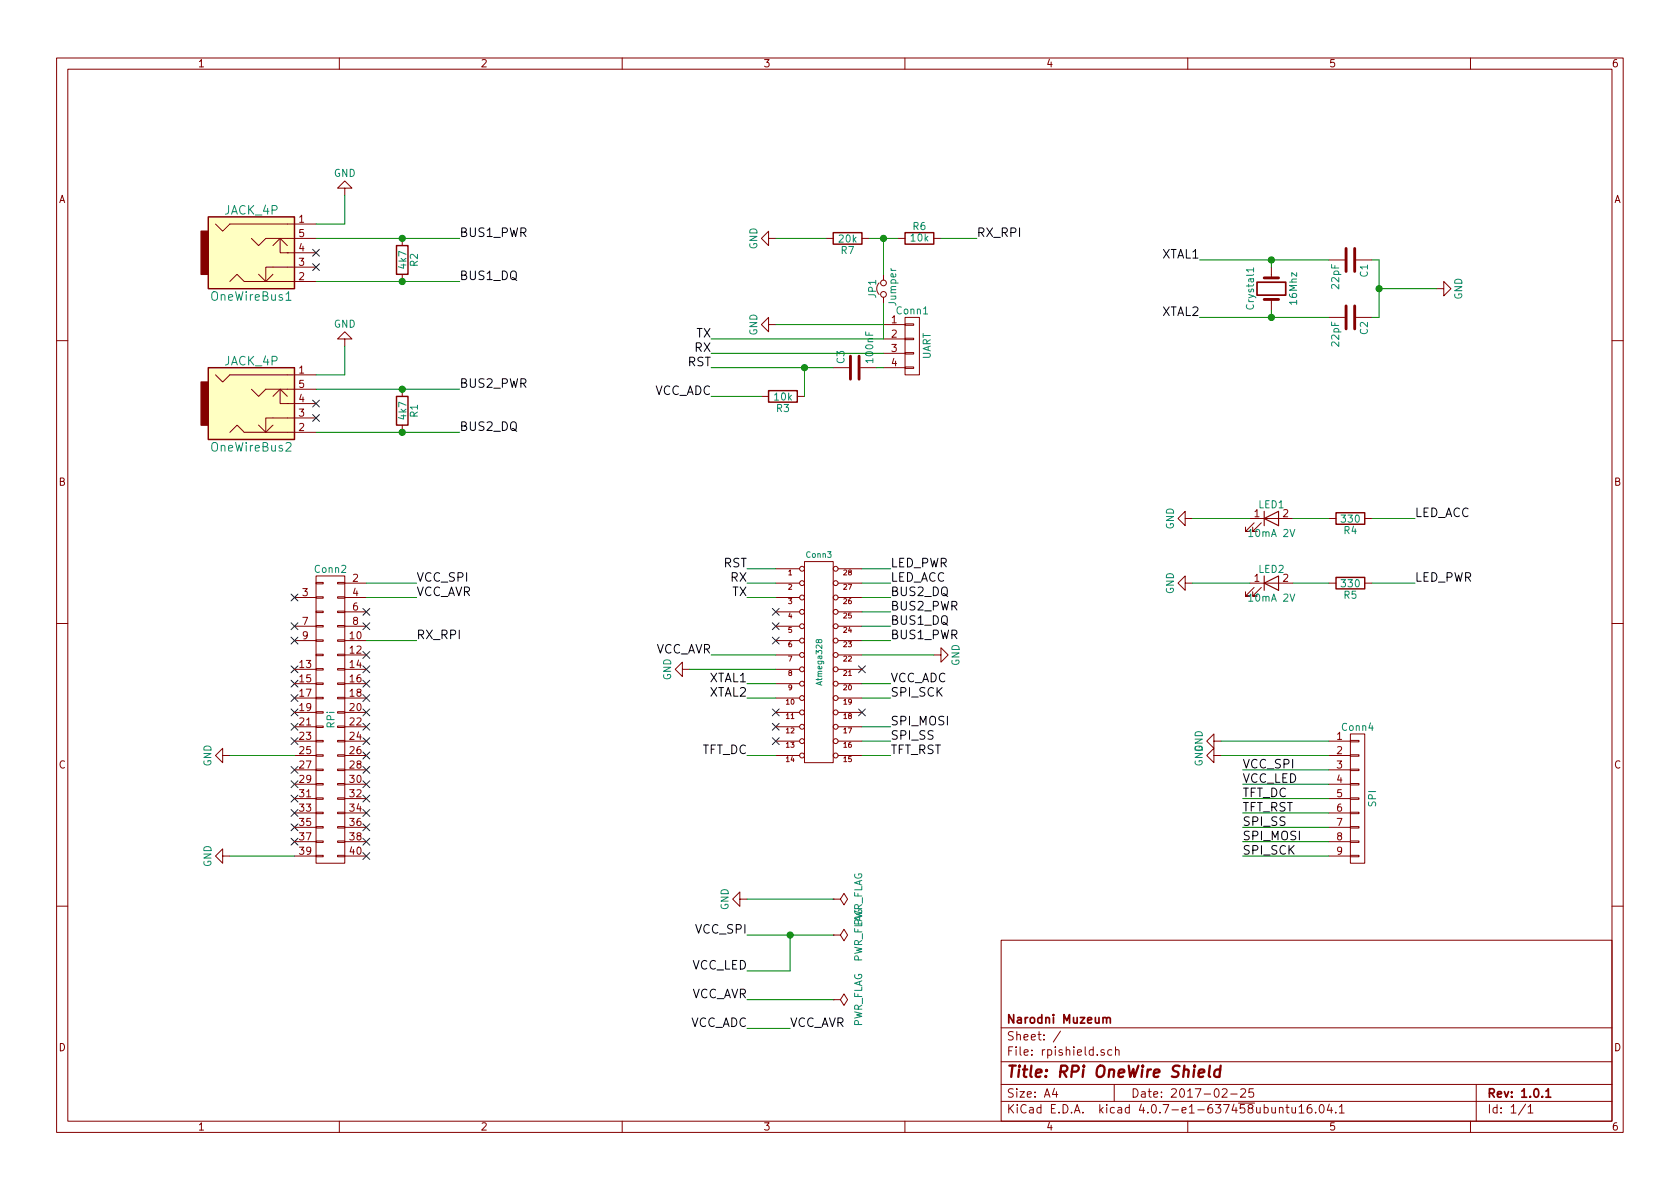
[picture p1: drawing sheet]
<svg xmlns="http://www.w3.org/2000/svg" width="297mm" height="210mm" viewBox="0 0 297 210" stroke-linecap="round" stroke-linejoin="round" font-family="sans-serif">
<g fill="none" stroke="#840000" stroke-width=".18">
<path d="M10 10.3h277v189.9h-277zM12 12.2h273v186.1h-273zM60 10.3v1.9M110 10.3v1.9M160 10.3v1.9M210 10.3v1.9M260 10.3v1.9M38.1 39.6l1.3 1.3 1.2-1.3h15.3M61 33.3h1.2l-1.2-1.3-1.3 1.3h1.3v1.2M40.6 49.8l1.3-1.3 1.3 1.3h12.7M44.4 42.2l1.3 1.2 1.3-1.2h8.9M45.7 48.5l1.3 1.3 1.3-1.3"/>
<path d="M48.3 43.4l1.2-1.2 1.3 1.2M49.5 42.2v2.5h1.3M50.8 44.7h.1M50.8 44.7h5.1M55.9 47.2h-8.9v2.6M61 59.9h1.2l-1.2-1.2-1.3 1.2h1.3v1.3M71.1 42.2v1.2M71.1 48.5v1.3M135.9 42.2v-1.3l-1.3 1.3 1.3 1.2v-1.2h1.3M135.9 57.4v-1.3l-1.3 1.3 1.3 1.3v-1.3h1.3M146 42.2h1.3M152.4 42.2h1.3"/>
<path d="M156.2 57.4h3.8M156.2 59.9h3.8M156.2 48.5v1M156.2 52.6v1M158.7 42.2h1.3M160 59.8h1.5v.3h-1.5zM160 57.3h1.5v.2h-1.5zM160 56.1h2.6v10.2h-2.6zM165.1 42.2h1.3M224.8 47.2v1.9M224.8 53v1.9M234.9 56.1h2.8"/>
<path d="M234.9 46h2.8M239.8 56.1h2.8M239.8 46h2.8M254 51h1.3v-1.2l1.2 1.2-1.2 1.3v-1.3M10 60.2h2M38.1 66.3l1.3 1.3 1.2-1.3h15.3M40.6 76.4l1.3-1.2 1.3 1.2h12.7M44.4 68.8l1.3 1.3 1.3-1.3h8.9M45.7 75.2l1.3 1.2 1.3-1.2M48.3 70.1l1.2-1.3 1.3 1.3M49.5 68.8v2.6h1.3M50.8 71.4h.1"/>
<path d="M50.8 71.4h5.1M55.9 73.9h-8.9v2.5M71.1 68.8v1.3M71.1 75.2v1.2M134.6 70.1h1.3M141 70.1h1.2M147.3 65h2.8M152.1 65h2.8M156.2 65h3.8M156.2 62.5h3.8M160 64.9h1.5v.2h-1.5zM160 62.4h1.5v.2h-1.5z"/>
<path d="M285 60.2h2M142.2 99.3h5.1v35.6h-5.1zM209.5 91.7v-1.3l-1.2 1.3 1.2 1.3v-1.3h1.3M221 91.7h7.6M221.7 92.5l-1.5 1.5h.8h-.8v-.8M223 92.5l-1.5 1.5h.7h-.7v-.8M234.9 91.7h1.3M241.3 91.7h1.3M10 110.3h2M52.1 105.7h3.8M52.1 110.7h3.8M52.1 113.3h3.8"/>
<path d="M52.1 118.4h3.8M55.9 118.2h1.2v.3h-1.2zM55.9 115.7h1.2v.2h-1.2zM55.9 113.2h1.2v.2h-1.2zM55.9 110.6h1.2v.3h-1.2zM55.9 108.1h1.2v.2h-1.2zM55.9 105.5h1.2v.3h-1.2zM55.9 103h1.2v.2h-1.2zM55.9 101.8h5.1v50.8h-5.1zM59.7 118.2h1.3v.3h-1.3zM59.7 115.7h1.3v.2h-1.3zM59.7 113.2h1.3v.2h-1.3z"/>
<path d="M59.7 110.6h1.3v.3h-1.3zM59.7 108.1h1.3v.2h-1.3zM59.7 105.5h1.3v.3h-1.3zM59.7 103h1.3v.2h-1.3zM61 103.1h3.8M61 105.7h3.8M61 108.2h3.8M61 110.7h3.8M61 113.3h3.8M61 115.8h3.8M61 118.4h3.8M120.6 118.4v-1.3l-1.2 1.3 1.2 1.2v-1.2h1.3"/>
<path d="M137.2 103.1h4.2M137.2 100.6h4.2M137.2 105.7h4.2M137.2 108.2h4.2M137.2 110.7h4.2M137.2 113.3h4.2M137.2 115.8h4.2M137.2 118.4h4.2M148.2 103.1h4.2M148.2 100.6h4.2M148.2 105.7h4.2M148.2 108.2h4.2"/>
<path d="M148.2 110.7h4.2M148.2 113.3h4.2M148.2 115.8h4.2M148.2 118.4h4.2M165.1 115.8h1.3v-1.3l1.2 1.3-1.2 1.3v-1.3M209.5 103.1v-1.3l-1.2 1.3 1.2 1.3v-1.3h1.3M221 103.1h7.6M221.7 103.9l-1.5 1.5h.8h-.8v-.8M223 103.9l-1.5 1.5h.7h-.7v-.8M234.9 103.1h1.3M241.3 103.1h1.3M285 110.3h2"/>
<path d="M39.4 133.6v-1.3l-1.3 1.3 1.3 1.3v-1.3h1.2M52.1 120.9h3.8M52.1 123.4h3.8M52.1 126h3.8M52.1 128.5h3.8M52.1 131.1h3.8M52.1 133.6h3.8M52.1 138.7h3.8M52.1 136.1h3.8M55.9 138.6h1.2v.2h-1.2zM55.9 136h1.2v.3h-1.2zM55.9 133.5h1.2v.2h-1.2z"/>
<path d="M55.9 130.9h1.2v.3h-1.2zM55.9 128.4h1.2v.2h-1.2zM55.9 125.9h1.2v.2h-1.2zM55.9 123.3h1.2v.3h-1.2zM55.9 120.8h1.2v.2h-1.2zM59.7 138.6h1.3v.2h-1.3zM59.7 136h1.3v.3h-1.3zM59.7 133.5h1.3v.2h-1.3zM59.7 130.9h1.3v.3h-1.3zM59.7 128.4h1.3v.2h-1.3zM59.7 125.9h1.3v.2h-1.3zM59.7 123.3h1.3v.3h-1.3z"/>
<path d="M59.7 120.8h1.3v.2h-1.3zM61 120.9h3.8M61 123.4h3.8M61 126h3.8M61 128.5h3.8M61 131.1h3.8M61 133.6h3.8M61 138.7h3.8M61 136.1h3.8M137.2 120.9h4.2M137.2 123.4h4.2M137.2 126h4.2"/>
<path d="M137.2 128.5h4.2M137.2 131.1h4.2M137.2 133.6h4.2M148.2 120.9h4.2M148.2 123.4h4.2M148.2 126h4.2M148.2 128.5h4.2M148.2 131.1h4.2M148.2 133.6h4.2M214.6 131.1v-1.3l-1.2 1.3 1.2 1.2v-1.2h1.3M214.6 133.6v-1.3l-1.2 1.3 1.2 1.3v-1.3h1.3M234.9 131.1h3.9"/>
<path d="M234.9 133.6h3.9M234.9 138.7h3.9M234.9 136.1h3.9M238.8 138.6h1.5v.2h-1.5zM238.8 136h1.5v.3h-1.5zM238.8 133.5h1.5v.2h-1.5zM238.8 130.9h1.5v.3h-1.5zM238.8 129.8h2.5v22.8h-2.5zM39.4 151.4v-1.3l-1.3 1.3 1.3 1.2v-1.2h1.2M52.1 151.4h3.8M52.1 141.2h3.8M52.1 143.8h3.8"/>
<path d="M52.1 146.3h3.8M52.1 148.8h3.8M55.9 151.3h1.2v.2h-1.2zM55.9 148.7h1.2v.3h-1.2zM55.9 146.2h1.2v.2h-1.2zM55.9 143.6h1.2v.3h-1.2zM55.9 141.1h1.2v.2h-1.2zM59.7 151.3h1.3v.2h-1.3zM59.7 148.7h1.3v.3h-1.3zM59.7 146.2h1.3v.2h-1.3zM59.7 143.6h1.3v.3h-1.3zM59.7 141.1h1.3v.2h-1.3z"/>
<path d="M61 151.4h3.8M61 141.2h3.8M61 143.8h3.8M61 146.3h3.8M61 148.8h3.8M130.8 159v-1.3l-1.3 1.3 1.3 1.3v-1.3h1.3M147.3 159h.1M147.3 159h1.3l.6-1 .7 1-.7 1-.6-1M234.9 151.4h3.9M234.9 141.2h3.9M234.9 143.8h3.9M234.9 146.3h3.9"/>
<path d="M234.9 148.8h3.9M238.8 151.3h1.5v.2h-1.5zM238.8 148.7h1.5v.3h-1.5zM238.8 146.2h1.5v.2h-1.5zM238.8 143.6h1.5v.3h-1.5zM238.8 141.1h1.5v.2h-1.5zM10 160.2h2M147.3 176.8h.1M147.3 176.8h1.3l.6-1 .7 1-.7 1-.6-1M147.3 165.3h.1M147.3 165.3h1.3l.6-1 .7 1-.7 1.1-.6-1.1M177 166.3h108v32h-108z"/>
<path d="M285 160.2h2M60 198.3v1.9M110 198.3v1.9M160 198.3v1.9M177 194.8h108M177 191.8h108M177 187.8h108M177 181.8h108M186.4 192.5l-.3 1h.9M186.8 193v1M187.5 182.3l-1.3 2M195.2 185.7a.37 .37 0 0 0-.6 .1l.1 .2 .5 .2 .1 .1-.2 .3-.5-.1"/>
<path d="M196.6 185.7l-.5-.1-.2 .3v.6l.2 .1 .5-.1M197 191.8v3M197.2 185.7l.2-.1 .4 .1 .1 .9M197.2 185.1v1.5M210 198.3v1.9M216.1 192.7l.2-.2h.4l.3 .5-1 1h1M217.6 193.5h1.1M219.4 192.7l.2-.2h.4l.2 .5-.9 1h.9M221.6 192.5h-.7l-.1 .7 .2-.1 .5 .1 .2 .2-.1 .5-.2 .1-.6-.1M226.2 196l.2-.2 .4 .1v.9M226.2 195.8v1M227.4 195.8h.5"/>
<path d="M227.6 195.3v1.3l.3 .2M228.4 195.8l.1 .9 .4 .1 .2-.1M229.1 195.8v1M229.7 195.8l.4-.5v1.5M229.7 196.8h.9M231.8 195.3a.59 .59 0 0 0-.7 .7l.1 .7 .2 .1 .5-.1 .1-.5-.2-.2-.4-.1-.3 .3M232.6 196.7v.1M233.4 195.5l.2-.2a.81 .81 0 0 1 .6 .6 .81 .81 0 0 1-.3 .8l-.1 .1a.79 .79 0 0 1-.4-1.3zM235 195.2l-.3 1.1h.9M235.4 195.8v1M236.2 196.7v.1M236.8 195.8l.4-.5v1.5"/>
<path d="M236.8 196.8h.9M260 198.3v1.9M261 191.8v6.5M269.7 195.2l-1.2 2M270.2 195.8l.4-.5v1.5M270.2 196.8h.8"/>
<circle cx="156.2" cy="52.1" r=".51"/>
<circle cx="156.2" cy="50" r=".51"/>
<circle cx="141.8" cy="110.7" r=".43"/>
<circle cx="141.8" cy="105.7" r=".43"/>
<circle cx="141.8" cy="108.2" r=".43"/>
<circle cx="141.8" cy="113.3" r=".43"/>
<circle cx="141.8" cy="118.4" r=".43"/>
<circle cx="141.8" cy="100.6" r=".43"/>
<circle cx="141.8" cy="115.8" r=".43"/>
<circle cx="141.8" cy="103.1" r=".43"/>
<circle cx="147.8" cy="113.3" r=".43"/>
<circle cx="147.8" cy="115.8" r=".43"/>
<circle cx="147.8" cy="110.7" r=".43"/>
<circle cx="147.8" cy="100.6" r=".43"/>
<circle cx="147.8" cy="118.4" r=".43"/>
<circle cx="147.8" cy="103.1" r=".43"/>
<circle cx="147.8" cy="108.2" r=".43"/>
<circle cx="147.8" cy="105.7" r=".43"/>
<circle cx="141.8" cy="133.6" r=".43"/>
<circle cx="141.8" cy="123.4" r=".43"/>
<circle cx="141.8" cy="131.1" r=".43"/>
<circle cx="141.8" cy="120.9" r=".43"/>
<circle cx="141.8" cy="126" r=".43"/>
<circle cx="141.8" cy="128.5" r=".43"/>
<circle cx="147.8" cy="120.9" r=".43"/>
<circle cx="147.8" cy="126" r=".43"/>
<circle cx="147.8" cy="131.1" r=".43"/>
<circle cx="147.8" cy="128.5" r=".43"/>
<circle cx="147.8" cy="123.4" r=".43"/>
<circle cx="147.8" cy="133.6" r=".43"/>
</g>
<path d="M222.2 49.9h5.1v2.3h-5.1zM195 180.1l.2-.2 .4 .1 .1 .9M195.7 180.1a.36 .36 0 0 1 .3-.2 .36 .36 0 0 1 .3 .2v.8M273.3 193l.5-.5v1.5M273.3 194h.9" fill="none" stroke="#840000" stroke-width=".3"/>
<path d="M211.9 189.8l1-.2v-.4l-.6-.1-.3 .3v.9l.1 .1 .6-.1M213.9 188.4l-.2 1.8 .3 .2M215.7 189.2a.7 .7 0 0 0-1 .3v.8l.3 .1 .6-.1M215.8 188.4l-.2 2" fill="none" stroke="#840000" stroke-width=".41"/>
<path d="M36.8 38.3h15.3v12.7h-15.3zM70.1 43.4h2v5.1h-2zM147.3 41.1h5.1v2.1h-5.1zM160 41.1h5.1v2.1h-5.1zM36.8 65h15.3v12.7h-15.3zM70.1 70.1h2v5.1h-2zM135.9 69.1h5.1v2h-5.1zM236.2 90.7h5.1v2h-5.1zM236.2 102.1h5.1v2h-5.1z" fill="none" stroke="#840000" stroke-width=".25"/>
<path d="M223.5 53h2.6M223.5 49.1h2.6M238 43.9v4.1M238 54.1v4.1M239.5 43.9v4.1M239.5 54.1v4.1M150.4 63v4.1M151.9 63v4.1" fill="none" stroke="#840000" stroke-width=".51"/>
<g fill="none" stroke="#008484" stroke-width=".18">
<path d="M50.6 52l.4-.4v1.5M50.6 53.1h.9M221.6 47.7h-1.2l.3 .4M221.6 47.4v.7M50.6 78.4l.2-.1h.4l.2 .1 .1 .3-.1 .2-.9 .9h1M228.1 93.6l.4 1.3 .4-1.3M144.7 113.3l.2-.2h.3l.1 .2v.3l-.4 .1-.1-.1-.2-.5-.3 .1v.4l.3 .1 .1-.2M228.1 105l.4 1.3 .4-1.3M151.1 167.5l1.3 .3-.9 .2 .9 .3-1.3 .3M151.1 164.2v.6h1.3M151.7 164.4v.4M151.8 169.7l-.1-.6h-.5l-.1 .6h1.3"/>
<path d="M151.8 167l-.1-.6h-.5l-.1 .6h1.3M152.4 166.3l-.6 .4M152.5 165.1v1"/>
</g>
<path d="M223.5 91.7l2.6-1.3v2.6zM223.5 90.4v2.6M223.5 103.1l2.6-1.3v2.6zM223.5 101.8v2.6" fill="none" stroke="#840000" stroke-width=".2"/>
<g fill="none" stroke="#000084" stroke-width=".18">
<path d="M55.3 46.6l1.2 1.2M55.3 44.1l1.2 1.2M56.5 46.6l-1.2 1.2M56.5 44.1l-1.2 1.2M55.3 73.3l1.2 1.2M55.3 70.8l1.2 1.2M56.5 73.3l-1.2 1.2M56.5 70.8l-1.2 1.2M51.5 117.7l1.2 1.3M51.5 105l1.2 1.3M51.5 112.7l1.2 1.2M51.5 110.1l1.2 1.2"/>
<path d="M52.7 117.7l-1.2 1.3M52.7 110.1l-1.2 1.2M52.7 112.7l-1.2 1.2M52.7 105l-1.2 1.3M64.2 117.7l1.2 1.3M64.2 115.2l1.2 1.2M64.2 107.6l1.2 1.2M64.2 110.1l1.2 1.2M65.4 107.6l-1.2 1.2M65.4 110.1l-1.2 1.2M65.4 115.2l-1.2 1.2M65.4 117.7l-1.2 1.3"/>
<path d="M136.6 107.6l1.2 1.2M136.6 110.1l1.2 1.2M136.6 112.7l1.2 1.2M137.8 107.6l-1.2 1.2M137.8 110.1l-1.2 1.2M137.8 112.7l-1.2 1.2M151.8 117.7l1.2 1.3M153 117.7l-1.2 1.3M51.5 120.3l1.2 1.2M51.5 122.8l1.2 1.2M51.5 125.4l1.2 1.2M51.5 127.9l1.2 1.2"/>
<path d="M51.5 130.4l1.2 1.3M51.5 135.5l1.2 1.2M51.5 138.1l1.2 1.2M52.7 120.3l-1.2 1.2M52.7 122.8l-1.2 1.2M52.7 125.4l-1.2 1.2M52.7 127.9l-1.2 1.2M52.7 130.4l-1.2 1.3M52.7 135.5l-1.2 1.2M52.7 138.1l-1.2 1.2M64.2 133l1.2 1.2M64.2 135.5l1.2 1.2"/>
<path d="M64.2 138.1l1.2 1.2M64.2 130.4l1.2 1.3M64.2 127.9l1.2 1.2M64.2 122.8l1.2 1.2M64.2 120.3l1.2 1.2M64.2 125.4l1.2 1.2M65.4 122.8l-1.2 1.2M65.4 125.4l-1.2 1.2M65.4 127.9l-1.2 1.2M65.4 133l-1.2 1.2M65.4 135.5l-1.2 1.2M65.4 138.1l-1.2 1.2"/>
<path d="M65.4 130.4l-1.2 1.3M65.4 120.3l-1.2 1.2M136.6 125.4l1.2 1.2M136.6 127.9l1.2 1.2M136.6 130.4l1.2 1.3M137.8 125.4l-1.2 1.2M137.8 127.9l-1.2 1.2M137.8 130.4l-1.2 1.3M151.8 125.4l1.2 1.2M153 125.4l-1.2 1.2M51.5 140.6l1.2 1.2M51.5 145.7l1.2 1.2"/>
<path d="M51.5 148.2l1.2 1.2M51.5 143.1l1.2 1.3M52.7 140.6l-1.2 1.2M52.7 145.7l-1.2 1.2M52.7 148.2l-1.2 1.2M52.7 143.1l-1.2 1.3M64.2 143.1l1.2 1.3M64.2 150.8l1.2 1.2M64.2 148.2l1.2 1.2M64.2 145.7l1.2 1.2M64.2 140.6l1.2 1.2M65.4 150.8l-1.2 1.2"/>
<path d="M65.4 148.2l-1.2 1.2M65.4 145.7l-1.2 1.2M65.4 140.6l-1.2 1.2M65.4 143.1l-1.2 1.3"/>
</g>
<g fill="#ffffc2" stroke="#ffffc2" stroke-width=".18">
<path d="M36.8 38.3h15.3v12.7h-15.3z"/>
<path d="M36.8 65h15.3v12.7h-15.3z"/>
</g>
<g fill="#840000" stroke="#840000" stroke-width=".25">
<path d="M35.6 40.9h1.2v7.6h-1.2z"/>
<path d="M35.6 67.6h1.2v7.6h-1.2z"/>
</g>
<g fill="none" stroke="#008400" stroke-width=".18">
<path d="M61 34.5v5.1h-5.1M55.9 49.8h25.4M55.9 42.2h25.4M137.2 57.4h19M137.2 42.2h8.8M153.7 42.2h5M156.2 53.6v6.3h-30.5M156.2 42.2v6.3M166.4 42.2h6.3M212.1 46h22.8M212.1 56.1h22.8M224.8 46v1.2"/>
<path d="M224.8 54.9v1.2M242.6 46h1.2v10.1h-1.2M243.8 51h10.2M55.9 76.4h25.4M55.9 68.8h25.4M61 61.2v5.1h-5.1M125.7 62.5h30.5M125.7 65h21.6M125.7 70.1h8.9M142.2 65v5.1M154.9 65h1.3M210.8 91.7h10.2"/>
<path d="M228.6 91.7h6.3M242.6 91.7h7.6M64.8 113.3h8.9M64.8 105.7h8.9M64.8 103.1h8.9M121.9 118.4h15.3M125.7 115.8h11.5M132.1 105.7h5.1M132.1 103.1h5.1M132.1 100.6h5.1M152.4 113.3h5.1M152.4 105.7h5.1"/>
<path d="M152.4 110.7h5.1M152.4 108.2h5.1M152.4 103.1h5.1M152.4 100.6h5.1M152.4 115.8h12.7M210.8 103.1h10.2M228.6 103.1h6.3M242.6 103.1h7.6M40.6 133.6h11.5M132.1 123.4h5.1M132.1 120.9h5.1M132.1 133.6h5.1"/>
<path d="M152.4 123.4h5.1M152.4 131.1h5.1M152.4 120.9h5.1M152.4 133.6h5.1M152.4 128.5h5.1M215.9 131.1h19M215.9 133.6h19M219.7 138.7h15.2M219.7 136.1h15.2M40.6 151.4h11.5M132.1 159h15.2M219.7 151.4h15.2"/>
<path d="M219.7 148.8h15.2M219.7 146.3h15.2M219.7 143.8h15.2M219.7 141.2h15.2M132.1 165.3h15.2M132.1 176.8h15.2M139.7 165.3v6.4h-7.6M132.1 181.9h7.6"/>
</g>
<g fill="#008400" stroke="#008400" stroke-width=".25">
<circle cx="142.2" cy="65" r=".51"/>
<circle cx="71.1" cy="76.4" r=".51"/>
<circle cx="71.1" cy="68.8" r=".51"/>
<circle cx="71.1" cy="49.8" r=".51"/>
<circle cx="71.1" cy="42.2" r=".51"/>
<circle cx="156.2" cy="42.2" r=".51"/>
<circle cx="224.8" cy="56.1" r=".51"/>
<circle cx="224.8" cy="46" r=".51"/>
<circle cx="243.8" cy="51" r=".51"/>
<circle cx="139.7" cy="165.3" r=".51"/>
</g>
<text font-size="2.8" fill="#840000" x="178" y="190.5">Title: RPi OneWire Shield</text>
<g font-size="2.1" fill="#008484">
<text x="39.7" y="37.9">JACK_4P</text>
<text x="37.5" y="53.2">OneWireBus1</text>
<text x="39.7" y="64.6">JACK_4P</text>
<text x="37.5" y="79.9">OneWireBus2</text>
</g>
<g font-size="2.1">
<text x="81.3" y="41.9">BUS1_PWR</text>
<text x="172.7" y="41.9">RX_RPI</text>
<text x="205.4" y="45.7">XTAL1</text>
<text x="81.3" y="49.5">BUS1_DQ</text>
<text x="123" y="59.7">TX</text>
<text x="205.4" y="55.9">XTAL2</text>
<text x="121.5" y="64.8">RST</text>
<text x="122.8" y="62.2">RX</text>
<text x="81.3" y="68.6">BUS2_PWR</text>
<text x="115.5" y="69.8">VCC_ADC</text>
<text x="81.3" y="76.2">BUS2_DQ</text>
<text x="250.2" y="91.4">LED_ACC</text>
<text x="127.8" y="100.3">RST</text>
<text x="157.5" y="100.3">LED_PWR</text>
<text x="73.7" y="105.4">VCC_AVR</text>
<text x="73.7" y="102.9">VCC_SPI</text>
<text x="129.1" y="102.9">RX</text>
<text x="129.4" y="105.4">TX</text>
<text x="157.5" y="102.9">LED_ACC</text>
<text x="157.5" y="107.9">BUS2_PWR</text>
<text x="157.5" y="105.4">BUS2_DQ</text>
<text x="250.2" y="102.9">LED_PWR</text>
<text x="73.7" y="113">RX_RPI</text>
<text x="157.5" y="110.5">BUS1_DQ</text>
<text x="157.5" y="113">BUS1_PWR</text>
<text x="115.6" y="115.6">VCC_AVR</text>
<text x="125.3" y="120.6">XTAL1</text>
<text x="125.3" y="123.2">XTAL2</text>
<text x="157.5" y="123.2">SPI_SCK</text>
<text x="157.5" y="120.6">VCC_ADC</text>
<text x="157.5" y="130.8">SPI_SS</text>
<text x="157.5" y="128.3">SPI_MOSI</text>
<text x="124" y="133.3">TFT_DC</text>
<text x="157.5" y="133.3">TFT_RST</text>
<text x="219.7" y="135.9">VCC_SPI</text>
<text x="219.7" y="143.5">TFT_RST</text>
<text x="219.7" y="141">TFT_DC</text>
<text x="219.7" y="138.4">VCC_LED</text>
<text x="219.7" y="146">SPI_SS</text>
<text x="219.7" y="148.6">SPI_MOSI</text>
<text x="219.7" y="151.1">SPI_SCK</text>
<text x="123" y="165.1">VCC_SPI</text>
<text x="122.2" y="171.4">VCC_LED</text>
<text x="121.9" y="176.5">VCC_AVR</text>
<text x="121.8" y="181.6">VCC_ADC</text>
<text x="139.7" y="181.6">VCC_AVR</text>
</g>
<g font-size="2.1" fill="#840000">
<text x="178" y="184">Sheet: /</text>
<text x="178" y="181">Narodni Muzeum</text>
<text x="178" y="186.7">File: rpishield.sch</text>
<text x="178" y="196.9">KiCad E.D.A. kicad 4.0.7-e1-637458ubuntu16.04.1</text>
<text x="178" y="194.1">Size: A4</text>
<text x="200" y="194.1">Date: 2017-02-25</text>
<text x="263" y="194.1">Rev: 1.0.1</text>
<text x="263" y="196.9">Id: 1/1</text>
</g>
<g font-size="1.8" fill="#840000">
<text x="35" y="11.9">1</text>
<text x="85" y="11.9">2</text>
<text x="135" y="11.9">3</text>
<text x="185" y="11.9">4</text>
<text x="235" y="11.9">5</text>
<text x="285" y="11.9">6</text>
<text x="10.4" y="35.9">A</text>
<text x="285.4" y="35.9">A</text>
<text x="52.9" y="39.4">1</text>
<text x="52.9" y="41.9">5</text>
<text x="52.9" y="47">3</text>
<text x="52.9" y="44.4">4</text>
<text x="52.9" y="49.5">2</text>
<text x="157.6" y="57.1">1</text>
<text x="157.6" y="59.7">2</text>
<text x="157.6" y="62.2">3</text>
<text x="157.6" y="64.8">4</text>
<text x="52.9" y="66">1</text>
<text x="52.9" y="71.1">4</text>
<text x="52.9" y="68.6">5</text>
<text x="52.9" y="76.2">2</text>
<text x="52.9" y="73.7">3</text>
<text x="10.4" y="85.9">B</text>
<text x="285.4" y="85.9">B</text>
<text x="221.8" y="91.4">1</text>
<text x="226.8" y="91.4">2</text>
<text x="53.5" y="105.4">3</text>
<text x="62.4" y="102.9">2</text>
<text x="62.4" y="105.4">4</text>
<text x="62.4" y="107.9">6</text>
<text x="221.8" y="102.9">1</text>
<text x="226.8" y="102.9">2</text>
<text x="53.5" y="110.5">7</text>
<text x="53.5" y="113">9</text>
<text x="61.9" y="113">10</text>
<text x="62.4" y="110.5">8</text>
<text x="53" y="118.1">13</text>
<text x="61.9" y="115.6">12</text>
<text x="61.9" y="118.1">14</text>
<text x="53" y="120.6">15</text>
<text x="53" y="123.2">17</text>
<text x="53" y="125.7">19</text>
<text x="61.9" y="125.7">20</text>
<text x="61.9" y="120.6">16</text>
<text x="61.9" y="123.2">18</text>
<text x="53" y="128.3">21</text>
<text x="53" y="130.8">23</text>
<text x="61.9" y="128.3">22</text>
<text x="61.9" y="130.8">24</text>
<text x="236.4" y="130.8">1</text>
<text x="10.4" y="135.9">C</text>
<text x="53" y="133.3">25</text>
<text x="53" y="135.9">27</text>
<text x="61.9" y="133.3">26</text>
<text x="61.9" y="135.9">28</text>
<text x="236.4" y="133.3">2</text>
<text x="236.4" y="135.9">3</text>
<text x="285.4" y="135.9">C</text>
<text x="53" y="141">31</text>
<text x="53" y="143.5">33</text>
<text x="53" y="138.4">29</text>
<text x="61.9" y="138.4">30</text>
<text x="61.9" y="141">32</text>
<text x="61.9" y="143.5">34</text>
<text x="236.4" y="138.4">4</text>
<text x="236.4" y="141">5</text>
<text x="236.4" y="143.5">6</text>
<text x="53" y="146">35</text>
<text x="53" y="148.6">37</text>
<text x="61.9" y="146">36</text>
<text x="61.9" y="148.6">38</text>
<text x="236.4" y="146">7</text>
<text x="236.4" y="148.6">8</text>
<text x="53" y="151.1">39</text>
<text x="61.9" y="151.1">40</text>
<text x="236.4" y="151.1">9</text>
<text x="10.4" y="185.9">D</text>
<text x="285.4" y="185.9">D</text>
<text x="35" y="199.9">1</text>
<text x="85" y="199.9">2</text>
<text x="135" y="199.9">3</text>
<text x="185" y="199.9">4</text>
<text x="235" y="199.9">5</text>
<text x="285" y="199.9">6</text>
</g>
<g font-size="1.8" fill="#008484">
<text x="59" y="31.3">GND</text>
<text x="161.4" y="40.7">R6</text>
<text x="71.8" y="47.4" transform="rotate(-90 71.8 47.4)">4k7</text>
<text x="73.9" y="47.1" transform="rotate(-90 73.9 47.1)">R2</text>
<text x="133.9" y="44.1" transform="rotate(-90 133.9 44.1)">GND</text>
<text x="148.4" y="42.9">20k</text>
<text x="148.7" y="44.9">R7</text>
<text x="161.1" y="42.7">10k</text>
<text x="154.9" y="52.6" transform="rotate(-90 154.9 52.6)">JP1</text>
<text x="158.4" y="54" transform="rotate(-90 158.4 54)">Jumper</text>
<text x="229.3" y="53.7" transform="rotate(-90 229.3 53.7)">16Mhz</text>
<text x="236.8" y="51" transform="rotate(-90 236.8 51)">22pF</text>
<text x="241.8" y="49" transform="rotate(-90 241.8 49)">C1</text>
<text x="258.5" y="53" transform="rotate(-90 258.5 53)">GND</text>
<text x="59" y="57.9">GND</text>
<text x="133.9" y="59.4" transform="rotate(-90 133.9 59.4)">GND</text>
<text x="158.5" y="55.6">Conn1</text>
<text x="221.7" y="54.5" transform="rotate(-90 221.7 54.5)">Crystal1</text>
<text x="241.8" y="59.1" transform="rotate(-90 241.8 59.1)">C2</text>
<text x="149.3" y="64.3" transform="rotate(-90 149.3 64.3)">C3</text>
<text x="154.4" y="64" transform="rotate(-90 154.4 64)">100nF</text>
<text x="164.5" y="63.6" transform="rotate(-90 164.5 63.6)">UART</text>
<text x="236.8" y="61.2" transform="rotate(-90 236.8 61.2)">22pF</text>
<text x="137" y="70.8">10k</text>
<text x="71.8" y="74.1" transform="rotate(-90 71.8 74.1)">4k7</text>
<text x="73.9" y="73.8" transform="rotate(-90 73.9 73.8)">R1</text>
<text x="137.3" y="72.8">R3</text>
<text x="222.5" y="89.9">LED1</text>
<text x="207.5" y="93.6" transform="rotate(-90 207.5 93.6)">GND</text>
<text x="221.1" y="94.9">10mA 2V</text>
<text x="237.3" y="92.4">330</text>
<text x="237.6" y="94.4">R4</text>
<text x="55.7" y="101.3">Conn2</text>
<text x="222.5" y="101.3">LED2</text>
<text x="207.5" y="105.1" transform="rotate(-90 207.5 105.1)">GND</text>
<text x="221.1" y="106.4">10mA 2V</text>
<text x="237.3" y="103.8">330</text>
<text x="237.6" y="105.9">R5</text>
<text x="169.6" y="117.8" transform="rotate(-90 169.6 117.8)">GND</text>
<text x="118.6" y="120.3" transform="rotate(-90 118.6 120.3)">GND</text>
<text x="59.1" y="128.7" transform="rotate(-90 59.1 128.7)">RPi</text>
<text x="237.3" y="129.2">Conn4</text>
<text x="37.4" y="135.6" transform="rotate(-90 37.4 135.6)">GND</text>
<text x="212.6" y="135.6" transform="rotate(-90 212.6 135.6)">GND</text>
<text x="212.6" y="133" transform="rotate(-90 212.6 133)">GND</text>
<text x="243.3" y="142.6" transform="rotate(-90 243.3 142.6)">SPI</text>
<text x="37.4" y="153.3" transform="rotate(-90 37.4 153.3)">GND</text>
<text x="128.8" y="161" transform="rotate(-90 128.8 161)">GND</text>
<text x="152.4" y="164" transform="rotate(-90 152.4 164)">PWR_FLAG</text>
<text x="152.4" y="181.7" transform="rotate(-90 152.4 181.7)">PWR_FLAG</text>
</g>
<g font-size="1.4" fill="#008484">
<text x="142.6" y="98.6">Conn3</text>
<text x="145.4" y="120.8" transform="rotate(-90 145.4 120.8)">Atmega328</text>
</g>
<g font-size="1.2" fill="#840000">
<text x="139.4" y="101.7">1</text>
<text x="149.2" y="101.7">28</text>
<text x="139.4" y="104.3">2</text>
<text x="139.4" y="106.8">3</text>
<text x="149.2" y="106.8">26</text>
<text x="149.2" y="104.3">27</text>
<text x="139.4" y="109.3">4</text>
<text x="139.4" y="111.9">5</text>
<text x="149.2" y="111.9">24</text>
<text x="149.2" y="109.3">25</text>
<text x="139.4" y="114.4">6</text>
<text x="139.4" y="117">7</text>
<text x="139.4" y="119.5">8</text>
<text x="149.2" y="119.5">21</text>
<text x="149.2" y="117">22</text>
<text x="149.2" y="114.4">23</text>
<text x="139" y="124.6">10</text>
<text x="139.4" y="122">9</text>
<text x="149.2" y="122">20</text>
<text x="149.2" y="124.6">19</text>
<text x="139" y="127.1">11</text>
<text x="139" y="129.7">12</text>
<text x="149.2" y="129.7">17</text>
<text x="149.2" y="127.1">18</text>
<text x="139" y="132.2">13</text>
<text x="139" y="134.7">14</text>
<text x="149.2" y="134.7">15</text>
<text x="149.2" y="132.2">16</text>
</g>
</svg>
